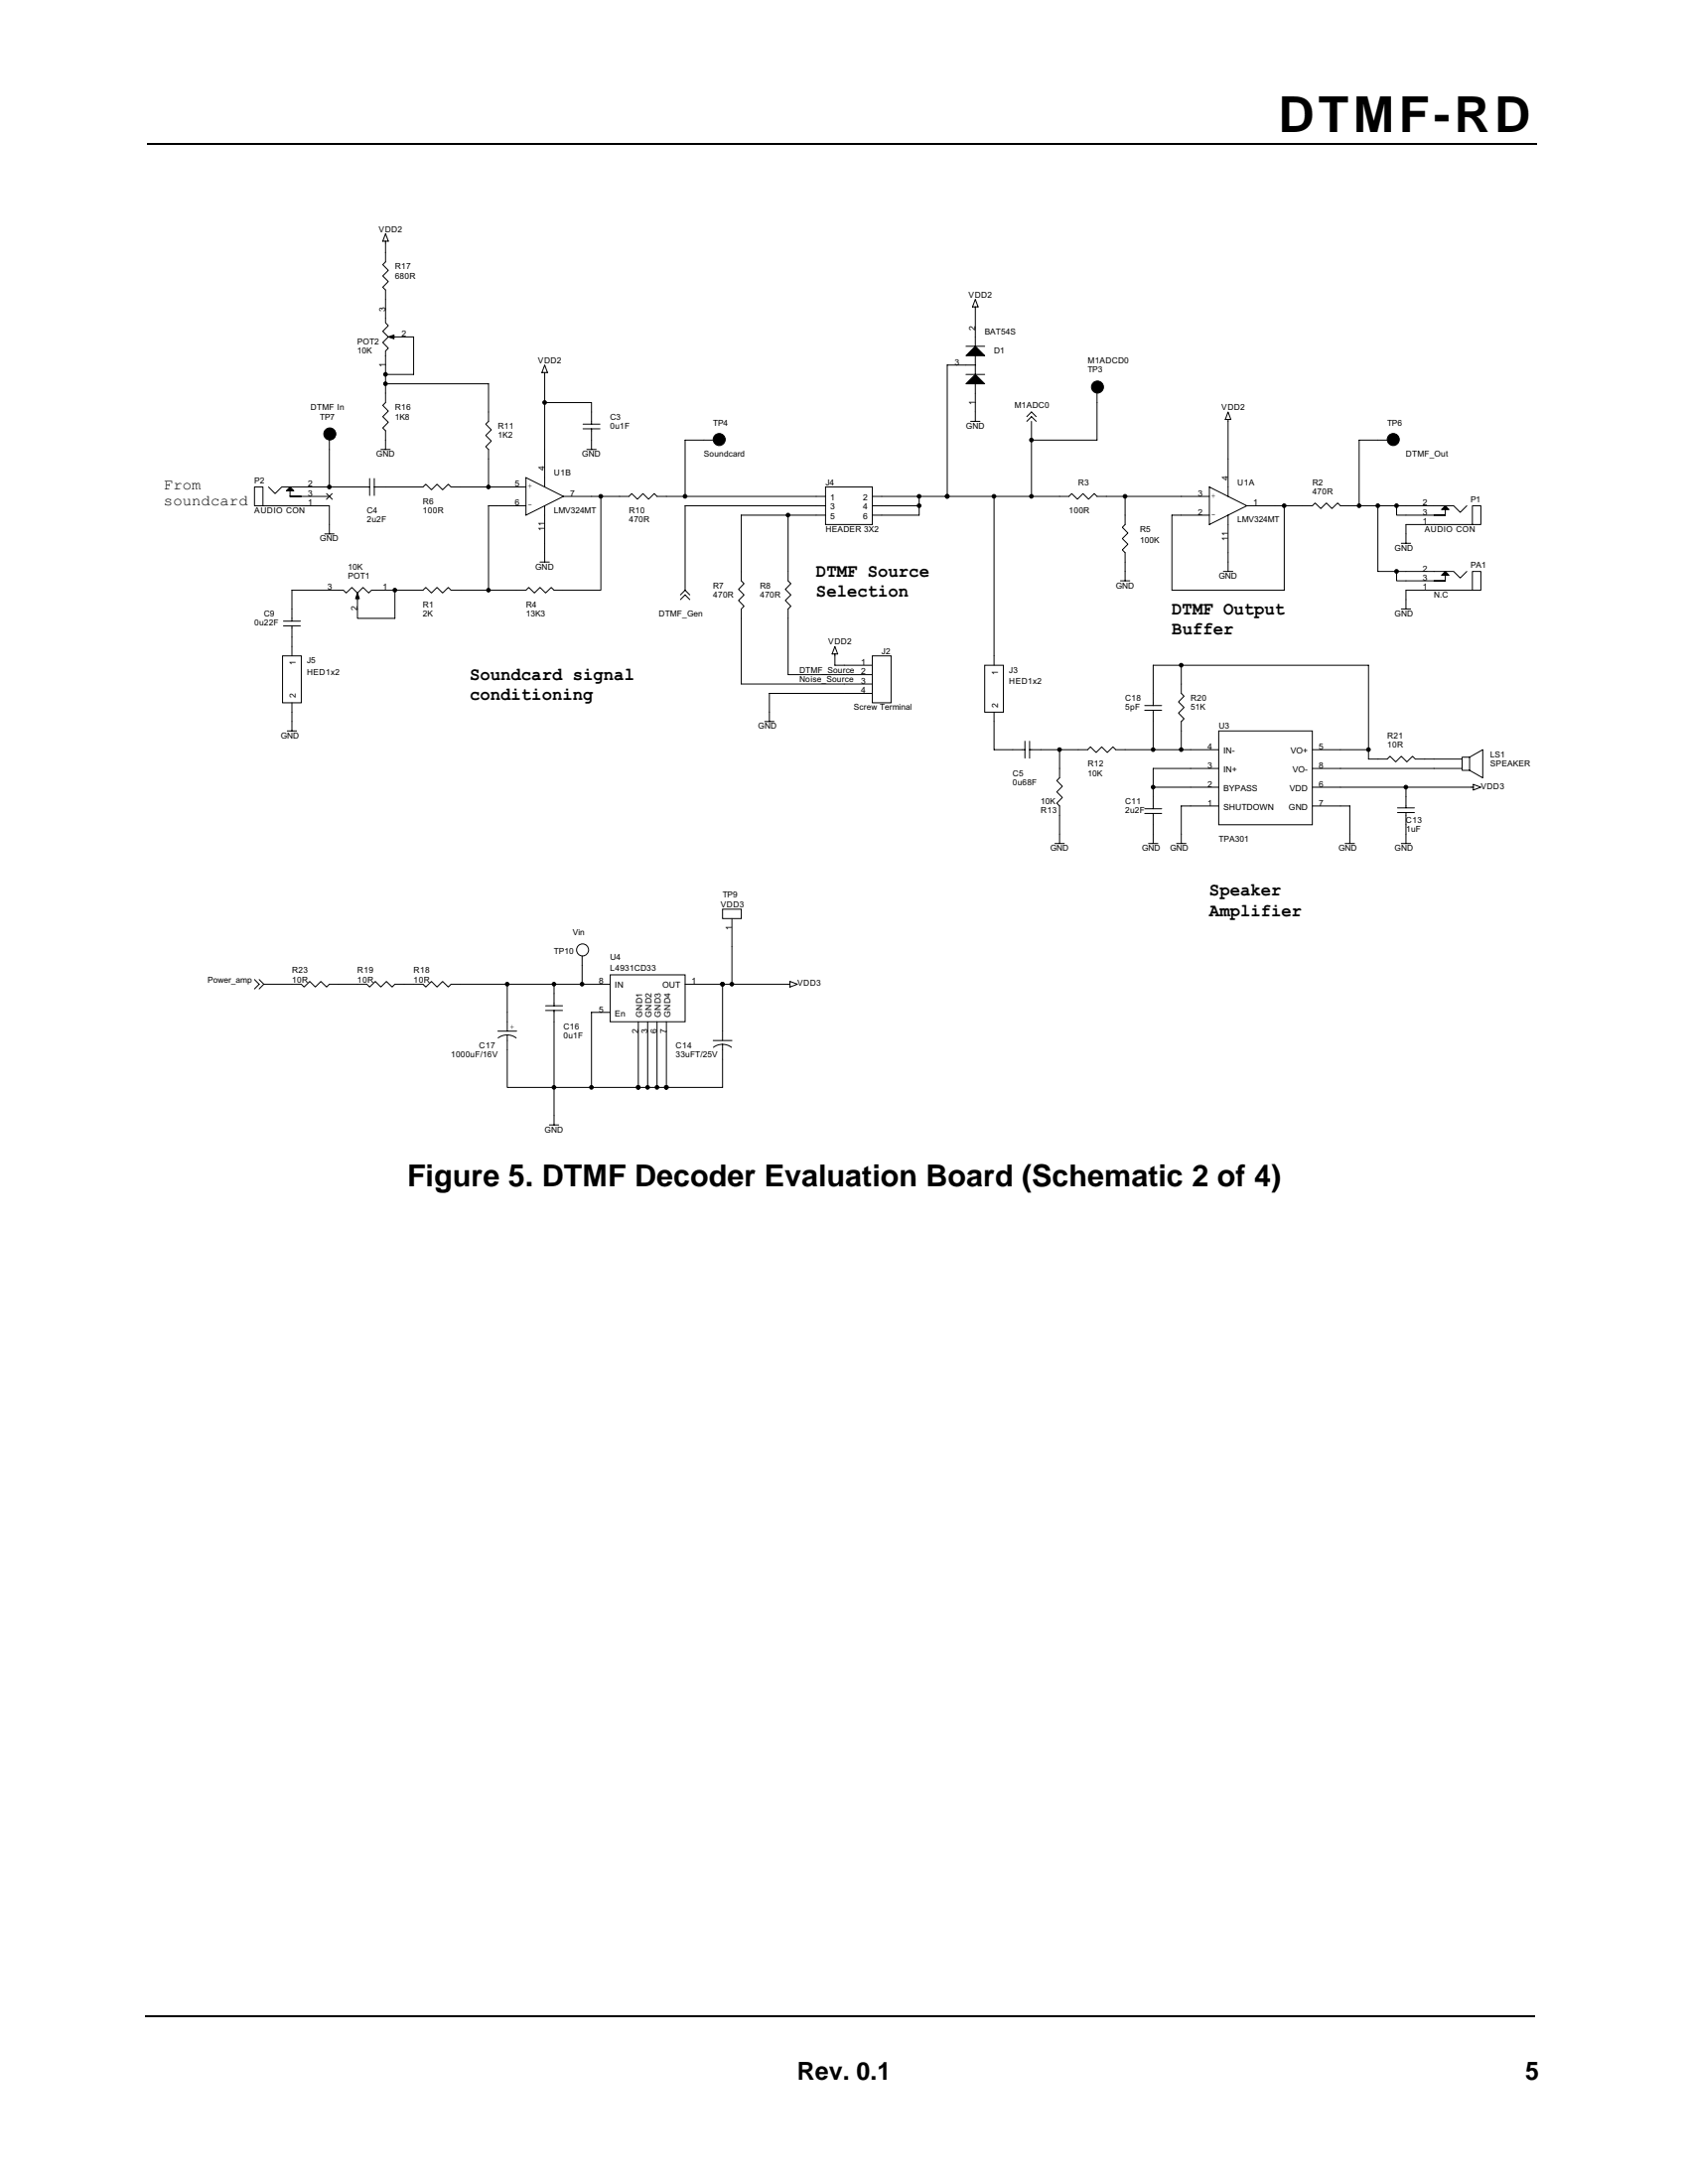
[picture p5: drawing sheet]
<svg xmlns="http://www.w3.org/2000/svg" width="216mm" height="279mm" viewBox="0 0 216 279" stroke-linecap="round" stroke-linejoin="round" font-family="sans-serif">
<path d="M18.8 18.4h177.8M18.6 257.9h177.8" fill="none" stroke="#000" stroke-width=".17"/>
<g fill="#fff">
<path d="M19.1 259.4h38.1v14.5h-38.1z"/>
<path d="M20.3 27.5h175.8v118.1h-175.8z"/>
</g>
<g fill="none" stroke="#000" stroke-width=".13">
<path d="M49.3 29.9l.4 1h-.7zM49.3 30.9v2.6l-.3 .4 .7 .7-.7 .7 .7 .7-.7 .7 .3 .4v4.2l.4 .4-.7 .7 .7 .7-.7 .7 .7 .7-.4 .4v6.6l-.3 .4 .7 .7-.7 .7 .7 .7-.7 .7 .3 .4v2.4M124.7 38.3l.4 1h-.7zM124.7 39.3v5M42.1 56.3v6M48.7 57.5h1.2M49.3 49.1h13.2v4.8l-.4 .4 .7 .7-.7 .7 .7 .7-.7 .7 .4 .4v4.8M50.3 43.1h2.6v4.8h-3.6M69.7 47.7v3.8h6v2.8M69.7 46.7l.3 1h-.7zM69.7 51.5v10.8M74.6 54.3h2.1"/>
<path d="M74.6 54.9h2.1M75.1 57.5h1.2M75.7 54.9v2.6M91.2 56.3h-3.6v7.2M123.5 47.9h2.4M123.5 44.3h2.4M124.1 53.9h1.2M124.7 45.5v2.4M124.7 49.1v4.8M124.7 46.7h-3.5v16.8M131.3 53.3l.6-.6 .6 .6M131.3 53.9l.6-.6 .6 .6"/>
<path d="M131.9 53.9v9.6M140.3 50.3v6h-8.4M157.1 52.7l.3 1h-.7zM157.1 53.7v9.8M177.4 56.3h-3.6v8.4M32.5 62.3h1.1v2.4h-1.1zM33.6 64.7h8.5v3.6M34.3 62.3l.9 .8 .8-.8h11.3M36.3 79.5h2.1M37.1 62.8v.7h5M41.5 68.3h1.2M41.8 63.1l.7 .8"/>
<path d="M42.5 63.1l-.7 .8M45.7 76.5v2.6h4.8v-3.6h-3l-.3 .4-.8-.8-.7 .8-.7-.8-.7 .8-.4-.4h-6.6v4M47.3 61.2v2.2M47.9 62.3h6.2l.4-.4 .7 .8 .7-.8 .7 .8 .7-.8 .4 .4h9.6M47.9 61.2v2.2M67.3 64.7h-4.8v10.8M67.3 61.1l4.8 2.4-4.8 2.4zM69.1 71.9h1.2M69.7 64.7v7.2M72.1 63.5h8.3l.4-.4 .7 .8 .7-.8 .8 .8 .7-.8 .3 .4h21.6M76.9 63.5v12h-6l-.4-.4-.7 .8-.7-.8-.7 .8-.8-.8-.3 .4h-9.6l-.4-.4-.7 .8-.7-.8-.7 .8-.7-.8-.4 .4h-3.6M87 76.7l.6-.6 .6 .6"/>
<path d="M87.6 75.5l.6 .6M87.6 75.5l-.6 .6M100.8 65.9h4.8M105.6 62.3h6v4.8h-6zM105.6 64.7h-18v10.8M111.6 63.5h25.1l.4-.4 .7 .8 .7-.8 .7 .8 .8-.8 .3 .4h14.4M111.6 64.7h6M117.6 63.5v2.4h-6M127.1 63.5v21.6M143.3 74.3h1.2M143.9 63.5v3.6l-.4 .4 .8 .7-.8 .7 .8 .7-.8 .7 .4 .4v3.6M154.7 62.3l4.8 2.4-4.8 2.4z"/>
<path d="M156.5 73.1h1.2M157.1 65.9v7.2M159.5 64.7h8.4l.3-.4 .7 .8 .7-.8 .8 .8 .7-.8 .3 .4h4.8M164.3 64.7v10.8h-14.4v-9.6h4.8M176.2 64.7v8.4h2.4v1.2h6.3v-.7M176.2 64.7h2.4v1.2h6.3v-.7M178.6 64.7h7.3l.9 .8 .8-.8M178.6 73.1h7.3l.9 .8 .8-.8M179.2 77.9h1.2M179.2 69.5h1.2M188.3 64.7h1.1v2.4h-1.1zM188.3 73.1h1.1v2.4h-1.1z"/>
<path d="M188.3 75.5h-8.5v2.4M188.3 67.1h-8.5v2.4M36.1 83.9h2.4v6h-2.4zM36.3 80.1h2.1M36.7 93.5h1.2M37.3 80.1v3.8M37.3 89.9v3.6M97.8 92.3h1.2M106.8 82.7l.3 1h-.7zM106.8 83.7v1.4h4.8M111.6 83.9h2.4v6h-2.4zM111.6 86.3h-10.8v-8.4l.4-.4-.8-.7 .8-.7-.8-.7 .8-.7-.4-.4v-8.4h-6v8.4l.4 .4-.7 .7 .7 .7-.7 .7 .7 .7-.4 .4v9.6h16.8"/>
<path d="M111.6 88.7h-13.2v3.6M125.9 85.1h2.4v6h-2.4zM127.1 91.1v4.8h4M131.1 94.8v2.2M131.7 95.9h3.8v3.6l-.3 .4 .7 .7-.7 .7 .7 .7-.7 .8 .3 .3v4.8M131.7 94.8v2.2M135.5 95.9h3.6l.4-.3 .7 .7 .7-.7 .7 .7 .8-.7 .3 .3h13.2M146.4 90.3h2.2M146.4 90.9h2.2M147.5 90.3v-5.2h27.5v12h2.4l.4-.3 .7 .7 .7-.7 .7 .7 .8-.7 .3 .3h6M147.5 90.9v5M151.1 85.1v3.6l.3 .4-.7 .7 .7 .7-.7 .7 .7 .8-.3 .3v3.6"/>
<path d="M155.9 93.5h12v12h-12zM155.9 98.3h-8.4v5.2M167.9 98.3h19.1M167.9 95.9h7.1M188 96.9l1.6-1v3.6l-1.6-.9v-1.7h-1v1.7h1M92.4 116.3h2.4v1.2h-2.4zM93.6 117.5v8.4M134.9 107.9h1.2M146.4 103.5h2.2M146.4 104.1h2.2M146.9 107.9h1.2M147.5 100.7h8.4"/>
<path d="M147.5 104.1v3.8M150.5 107.9h1.2M155.9 103.1h-4.8v4.8M167.9 100.7h20.6M167.9 103.1h4.7v4.8M172 107.9h1.2M178.7 104h2.2M178.7 103.4h2.2M179.2 107.9h1.2M179.8 100.7v2.7M179.8 104v3.9M188.5 100.4l.9 .3-.9 .4z"/>
<path d="M32.5 125.3l.6 .6-.6 .6M33.1 125.3l.6 .6M33.7 125.9h4.8l.4 .4 .7-.7 .7 .7 .7-.7 .8 .7 .3-.4h4.8l.4 .4 .7-.7 .7 .7 .7-.7 .8 .7 .3-.4h3.6l.4 .4 .7-.7 .7 .7 .7-.7 .7 .7 .4-.4h7.2M33.7 125.9l-.6 .6M63.7 131.9h2.4M63.7 132.8a1.92 1.92 0 0 1 2.3 0M64.9 132.4v6.7h6v4.8M69.8 128.7h2.1M69.8 129.3h2.1M70.9 129.3v9.8h4.8M70.9 125.9h-6v6M70.9 125.9h7.1"/>
<path d="M70.9 125.9v2.8M74.5 122.3v3.6M78 124.7h9.6v6h-9.6zM78 129.5h-2.3v9.6M81.6 130.7v8.4M82.8 130.7v8.4M84 130.7v8.4M85.2 130.7v8.4M87.6 125.9h13.4M91.2 133.1h2.4M91.2 134a1.92 1.92 0 0 1 2.4 0M92.4 125.9v7.2"/>
<path d="M92.4 133.6v5.5h-16.7M101 125.6l1 .3-1 .4zM196.1 138.8h-30.3v6.9M70.3 143.9h1.2"/>
<circle cx="74.5" cy="121.5" r=".77"/>
</g>
<g fill="#000" stroke="#000" stroke-width=".13">
<path d="M49.7 43.1l.7-.2v.4z" fill-rule="evenodd"/>
<path d="M124.7 47.9l1.2 1.2h-2.4z" fill-rule="evenodd"/>
<path d="M124.7 44.3l1.2 1.2h-2.4z" fill-rule="evenodd"/>
<path d="M37.1 62.3l.5 .5h-1z" fill-rule="evenodd"/>
<path d="M45.7 75.9l.3 .7h-.5z" fill-rule="evenodd"/>
<path d="M184.9 64.7l.4 .5h-.9z" fill-rule="evenodd"/>
<path d="M184.9 73.1l.4 .5h-.9z" fill-rule="evenodd"/>
<circle cx="42.2" cy="55.5" r=".77"/>
<circle cx="49.3" cy="47.9" r=".24"/>
<circle cx="49.3" cy="49.1" r=".24"/>
<circle cx="69.7" cy="51.5" r=".24"/>
<circle cx="92" cy="56.2" r=".77"/>
<circle cx="131.9" cy="56.3" r=".24"/>
<circle cx="140.4" cy="49.5" r=".77"/>
<circle cx="178.2" cy="56.2" r=".77"/>
<circle cx="42.1" cy="62.3" r=".24"/>
<circle cx="50.5" cy="75.5" r=".24"/>
<circle cx="62.5" cy="75.5" r=".24"/>
<circle cx="62.5" cy="62.3" r=".24"/>
<circle cx="76.8" cy="63.5" r=".24"/>
<circle cx="87.6" cy="63.5" r=".24"/>
<circle cx="100.8" cy="65.9" r=".24"/>
<circle cx="117.6" cy="64.7" r=".24"/>
<circle cx="117.6" cy="63.5" r=".24"/>
<circle cx="121.1" cy="63.5" r=".24"/>
<circle cx="127.1" cy="63.5" r=".24"/>
<circle cx="131.9" cy="63.5" r=".24"/>
<circle cx="143.9" cy="63.5" r=".24"/>
<circle cx="164.3" cy="64.7" r=".24"/>
<circle cx="173.8" cy="64.7" r=".24"/>
<circle cx="176.2" cy="64.7" r=".24"/>
<circle cx="178.6" cy="64.7" r=".24"/>
<circle cx="178.6" cy="73.1" r=".24"/>
<circle cx="135.5" cy="95.9" r=".24"/>
<circle cx="147.5" cy="95.9" r=".24"/>
<circle cx="151.1" cy="85.1" r=".24"/>
<circle cx="151.1" cy="95.9" r=".24"/>
<circle cx="175" cy="95.9" r=".24"/>
<circle cx="147.5" cy="100.7" r=".24"/>
<circle cx="179.8" cy="100.7" r=".24"/>
<circle cx="64.9" cy="125.9" r=".24"/>
<circle cx="70.9" cy="125.9" r=".24"/>
<circle cx="70.9" cy="139.1" r=".24"/>
<circle cx="74.5" cy="125.9" r=".24"/>
<circle cx="75.6" cy="139.1" r=".24"/>
<circle cx="81.6" cy="139.1" r=".24"/>
<circle cx="82.8" cy="139.1" r=".24"/>
<circle cx="84" cy="139.1" r=".24"/>
<circle cx="85.2" cy="139.1" r=".24"/>
<circle cx="92.4" cy="125.9" r=".24"/>
<circle cx="93.6" cy="125.9" r=".24"/>
</g>
<g fill="#fff">
<path d="M163.8 136.7h33v9.3h-33z"/>
<path d="M163.8 136.7h33v.1h-33z"/>
<path d="M163.7 136.7h.2v9.3h-.2z"/>
</g>
<text font-size="6.3" x="163.5" y="16.9">DTMF-RD</text>
<text font-size="3.9" x="52.1" y="151.8">Figure 5. DTMF Decoder Evaluation Board (Schematic 2 of 4)</text>
<g font-size="3.2">
<text x="102" y="266">Rev. 0.1</text>
<text x="195.1" y="266">5</text>
</g>
<g font-size="2.3">
<text x="104.4" y="73.8">DTMF Source</text>
<text x="104.4" y="76.4">Selection</text>
<text x="149.9" y="78.6">DTMF Output</text>
<text x="149.9" y="81.2">Buffer</text>
<text x="60.1" y="87">Soundcard signal</text>
<text x="60.1" y="89.6">conditioning</text>
<text x="154.7" y="114.6">Speaker</text>
<text x="154.7" y="117.2">Amplifier</text>
</g>
<g font-size="1.9">
<text x="20.9" y="62.6">From</text>
<text x="20.9" y="64.7">soundcard</text>
</g>
<g font-size="1.1">
<text x="48.5" y="29.7">VDD2</text>
<text x="50.5" y="34.5">R17</text>
<text x="50.5" y="35.7">680R</text>
<text x="49.3" y="39.9" transform="rotate(-90 49.3 39.9)">3</text>
<text x="123.9" y="38.1">VDD2</text>
<text x="45.7" y="44.1">POT2</text>
<text x="45.7" y="45.3">10K</text>
<text x="49.3" y="47" transform="rotate(-90 49.3 47)">1</text>
<text x="51.4" y="43.1">2</text>
<text x="68.8" y="46.5">VDD2</text>
<text x="122.1" y="46.7">3</text>
<text x="124.7" y="42.3" transform="rotate(-90 124.7 42.3)">2</text>
<text x="125.9" y="42.9">BAT54S</text>
<text x="127.1" y="45.3">D1</text>
<text x="139.1" y="47.7">TP3</text>
<text x="139.1" y="46.5">M1ADCD0</text>
<text x="39.7" y="52.5">DTMF In</text>
<text x="40.9" y="53.7">TP7</text>
<text x="50.5" y="52.5">R16</text>
<text x="50.5" y="53.7">1K8</text>
<text x="78" y="53.7">C3</text>
<text x="124.7" y="51.8" transform="rotate(-90 124.7 51.8)">1</text>
<text x="129.8" y="52.2">M1ADC0</text>
<text x="156.2" y="52.5">VDD2</text>
<text x="48.1" y="58.5">GND</text>
<text x="63.7" y="54.9">R11</text>
<text x="63.7" y="56.1">1K2</text>
<text x="74.5" y="58.5">GND</text>
<text x="78" y="54.9">0u1F</text>
<text x="90" y="58.5">Soundcard</text>
<text x="91.2" y="54.5">TP4</text>
<text x="123.5" y="54.9">GND</text>
<text x="177.4" y="54.5">TP6</text>
<text x="179.8" y="58.5">DTMF_Out</text>
<text x="32.5" y="61.8">P2</text>
<text x="32.5" y="65.7">AUDIO CON</text>
<text x="39.4" y="62.3">2</text>
<text x="39.4" y="63.5">3</text>
<text x="39.4" y="64.7">1</text>
<text x="46.9" y="65.7">C4</text>
<text x="54.1" y="64.5">R6</text>
<text x="54.1" y="65.7">100R</text>
<text x="65.8" y="62.3">5</text>
<text x="65.8" y="64.7">6</text>
<text x="67.5" y="64.9">-</text>
<text x="67.5" y="62.5">+</text>
<text x="69.7" y="60.3" transform="rotate(-90 69.7 60.3)">4</text>
<text x="70.9" y="60.9">U1B</text>
<text x="70.9" y="65.7">LMV324MT</text>
<text x="72.9" y="63.5">7</text>
<text x="80.4" y="65.7">R10</text>
<text x="105.6" y="62.1">J4</text>
<text x="106.2" y="64">1</text>
<text x="106.2" y="65.2">3</text>
<text x="110.4" y="64">2</text>
<text x="110.4" y="65.2">4</text>
<text x="136.7" y="65.7">100R</text>
<text x="137.9" y="62.1">R3</text>
<text x="153.2" y="63.5">3</text>
<text x="153.2" y="65.9">2</text>
<text x="154.9" y="63.7">+</text>
<text x="157.1" y="61.5" transform="rotate(-90 157.1 61.5)">4</text>
<text x="158.3" y="62.1">U1A</text>
<text x="160.3" y="64.7">1</text>
<text x="167.9" y="62.1">R2</text>
<text x="167.9" y="63.3">470R</text>
<text x="182" y="64.7">2</text>
<text x="182" y="65.9">3</text>
<text x="188.1" y="64.2">P1</text>
<text x="40.9" y="69.3">GND</text>
<text x="46.9" y="66.9">2u2F</text>
<text x="69.7" y="68" transform="rotate(-90 69.7 68)">11</text>
<text x="80.4" y="66.9">470R</text>
<text x="105.6" y="68.1">HEADER 3X2</text>
<text x="106.2" y="66.4">5</text>
<text x="110.4" y="66.4">6</text>
<text x="145.8" y="68.1">R5</text>
<text x="145.8" y="69.5">100K</text>
<text x="154.9" y="66.1">-</text>
<text x="157.1" y="69.2" transform="rotate(-90 157.1 69.2)">11</text>
<text x="158.3" y="66.9">LMV324MT</text>
<text x="178.4" y="70.5">GND</text>
<text x="182" y="67.1">1</text>
<text x="182.2" y="68.1">AUDIO CON</text>
<text x="41.9" y="75.5">3</text>
<text x="44.5" y="74.1">POT1</text>
<text x="44.5" y="72.9">10K</text>
<text x="49" y="75.5">1</text>
<text x="54.1" y="77.7">R1</text>
<text x="67.3" y="77.7">R4</text>
<text x="68.5" y="72.9">GND</text>
<text x="91.2" y="75.3">R7</text>
<text x="91.2" y="76.5">470R</text>
<text x="97.2" y="75.3">R8</text>
<text x="97.2" y="76.5">470R</text>
<text x="142.7" y="75.3">GND</text>
<text x="155.9" y="74.1">GND</text>
<text x="182" y="73.1">2</text>
<text x="182" y="74.3">3</text>
<text x="182" y="75.5">1</text>
<text x="183.4" y="76.5">N.C</text>
<text x="188.1" y="72.6">PA1</text>
<text x="32.5" y="80.1">0u22F</text>
<text x="33.7" y="78.9">C9</text>
<text x="45.7" y="78.2" transform="rotate(-90 45.7 78.2)">2</text>
<text x="54.1" y="78.9">2K</text>
<text x="67.3" y="78.9">13K3</text>
<text x="84.3" y="78.9">DTMF_Gen</text>
<text x="105.9" y="82.5">VDD2</text>
<text x="112.8" y="83.7">J2</text>
<text x="178.4" y="78.9">GND</text>
<text x="37.8" y="89.3" transform="rotate(-90 37.8 89.3)">2</text>
<text x="37.8" y="85.1" transform="rotate(-90 37.8 85.1)">1</text>
<text x="39.2" y="84.9">J5</text>
<text x="39.2" y="86.3">HED1x2</text>
<text x="102.2" y="86.1">DTMF_Source</text>
<text x="102.2" y="87.3">Noise_Source</text>
<text x="110.1" y="85.1">1</text>
<text x="110.1" y="86.3">2</text>
<text x="110.1" y="87.5">3</text>
<text x="110.1" y="88.7">4</text>
<text x="127.6" y="86.3" transform="rotate(-90 127.6 86.3)">1</text>
<text x="129.1" y="86.1">J3</text>
<text x="129.1" y="87.5">HED1x2</text>
<text x="143.9" y="89.7">C18</text>
<text x="152.3" y="89.7">R20</text>
<text x="35.9" y="94.5">GND</text>
<text x="97" y="93.3">GND</text>
<text x="109.2" y="90.9">Screw Terminal</text>
<text x="127.6" y="90.5" transform="rotate(-90 127.6 90.5)">2</text>
<text x="143.9" y="90.9">5pF</text>
<text x="152.3" y="90.9">51K</text>
<text x="154.4" y="95.9">4</text>
<text x="155.9" y="93.3">U3</text>
<text x="168.7" y="95.9">5</text>
<text x="177.4" y="94.5">R21</text>
<text x="177.4" y="95.7">10R</text>
<text x="129.5" y="99.3">C5</text>
<text x="129.5" y="100.5">0u68F</text>
<text x="139.1" y="98.1">R12</text>
<text x="139.1" y="99.3">10K</text>
<text x="154.4" y="98.3">3</text>
<text x="154.4" y="100.7">2</text>
<text x="156.5" y="96.4">IN-</text>
<text x="156.5" y="98.8">IN+</text>
<text x="156.5" y="101.2">BYPASS</text>
<text x="165" y="101.2">VDD</text>
<text x="165.1" y="96.4">VO+</text>
<text x="165.3" y="98.8">VO-</text>
<text x="168.7" y="98.3">8</text>
<text x="168.7" y="100.7">6</text>
<text x="189.4" y="101">VDD3</text>
<text x="190.6" y="96.9">LS1</text>
<text x="190.6" y="98.1">SPEAKER</text>
<text x="133.1" y="104.1">R13</text>
<text x="133.1" y="102.9">10K</text>
<text x="143.9" y="102.9">C11</text>
<text x="143.9" y="104.1">2u2F</text>
<text x="154.4" y="103.1">1</text>
<text x="155.9" y="107.7">TPA301</text>
<text x="156.5" y="103.6">SHUTDOWN</text>
<text x="164.8" y="103.6">GND</text>
<text x="168.7" y="103.1">7</text>
<text x="179.8" y="105.3">C13</text>
<text x="179.8" y="106.5">1uF</text>
<text x="134.3" y="108.9">GND</text>
<text x="146.1" y="108.9">GND</text>
<text x="149.6" y="108.9">GND</text>
<text x="171.2" y="108.9">GND</text>
<text x="178.4" y="108.9">GND</text>
<text x="73.3" y="119.7">Vin</text>
<text x="92.2" y="116.1">VDD3</text>
<text x="92.4" y="114.9">TP9</text>
<text x="93.6" y="119" transform="rotate(-90 93.6 119)">1</text>
<text x="26.6" y="125.7">Power_amp</text>
<text x="37.3" y="124.5">R23</text>
<text x="37.3" y="125.7">10R</text>
<text x="45.7" y="124.5">R19</text>
<text x="45.7" y="125.7">10R</text>
<text x="52.9" y="124.5">R18</text>
<text x="52.9" y="125.7">10R</text>
<text x="70.9" y="122.1">TP10</text>
<text x="76.6" y="125.9">8</text>
<text x="78" y="122.8">U4</text>
<text x="78" y="124.2">L4931CD33</text>
<text x="88.5" y="125.9">1</text>
<text x="65.2" y="131.7">+</text>
<text x="72.1" y="131.7">C16</text>
<text x="76.6" y="129.5">5</text>
<text x="78.6" y="126.4">IN</text>
<text x="78.6" y="130">En</text>
<text x="82.1" y="130.1" transform="rotate(-90 82.1 130.1)">GND1</text>
<text x="83.3" y="130.1" transform="rotate(-90 83.3 130.1)">GND2</text>
<text x="84.5" y="130.1" transform="rotate(-90 84.5 130.1)">GND3</text>
<text x="84.7" y="126.4">OUT</text>
<text x="85.7" y="130.1" transform="rotate(-90 85.7 130.1)">GND4</text>
<text x="102" y="126.2">VDD3</text>
<text x="57.7" y="135.3">1000uF/16V</text>
<text x="61.3" y="134.1">C17</text>
<text x="72.1" y="132.9">0u1F</text>
<text x="81.6" y="132.2" transform="rotate(-90 81.6 132.2)">2</text>
<text x="82.8" y="132.2" transform="rotate(-90 82.8 132.2)">3</text>
<text x="84" y="132.2" transform="rotate(-90 84 132.2)">6</text>
<text x="85.2" y="132.2" transform="rotate(-90 85.2 132.2)">7</text>
<text x="86.4" y="134.1">C14</text>
<text x="86.4" y="135.3">33uFT/25V</text>
<text x="69.7" y="144.9">GND</text>
</g>
</svg>
